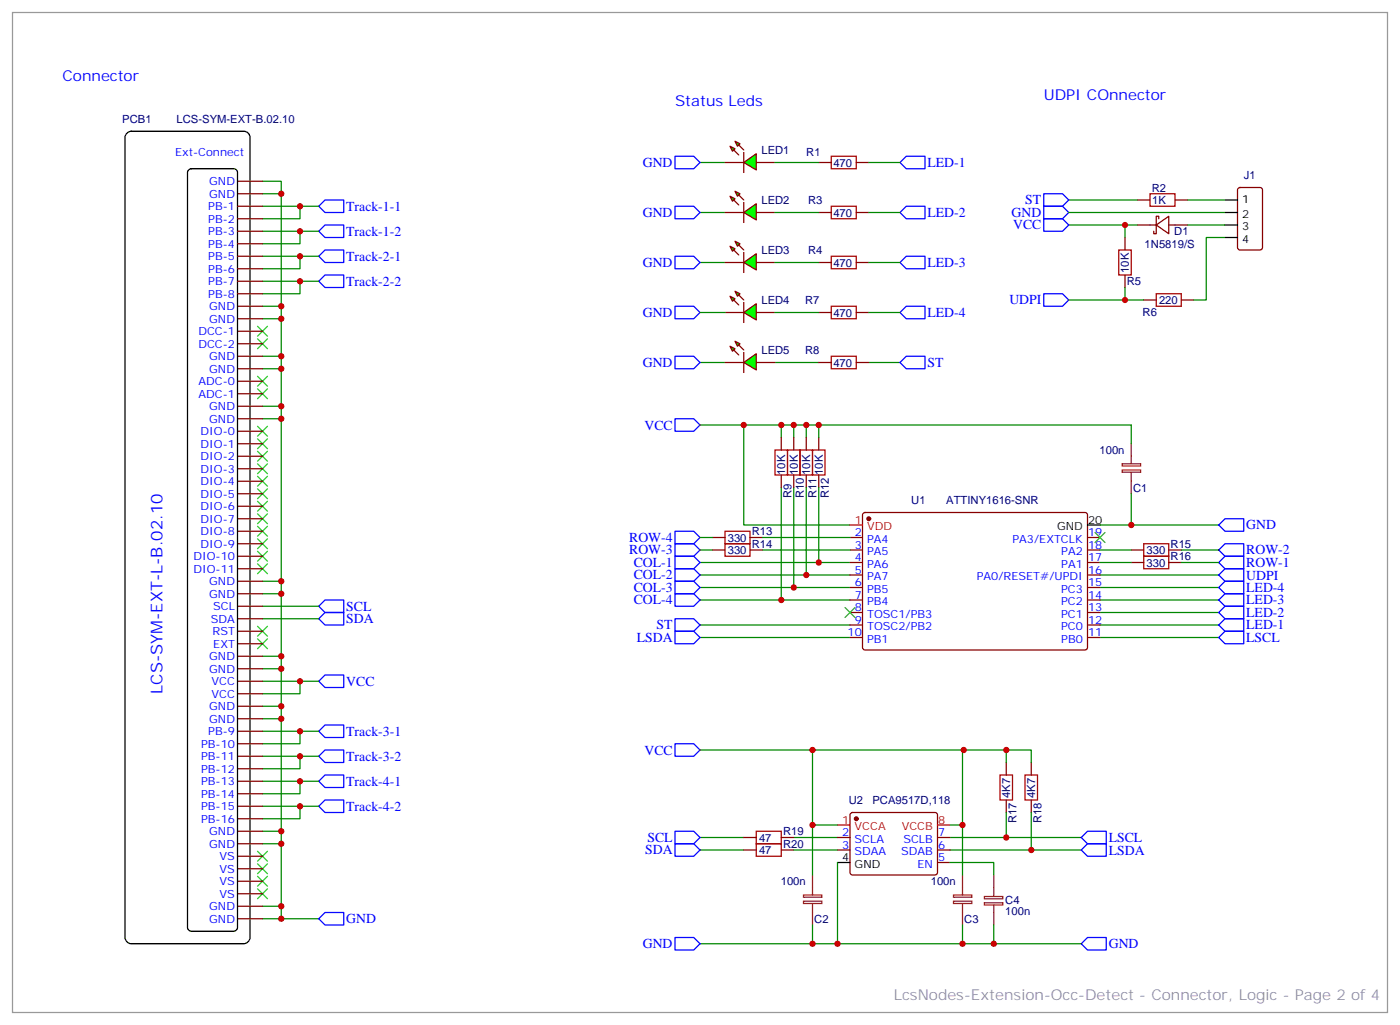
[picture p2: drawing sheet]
<svg xmlns="http://www.w3.org/2000/svg" width="395mm" height="289mm" viewBox="0 0 395 289" stroke-linecap="round" stroke-linejoin="round" font-family="sans-serif">
<path d="M3.5 3.5h388.1v282.3h-388.1z" fill="none" stroke="#999" stroke-width=".35"/>
<path d="M316.7 132.6h5.2v.7h-5.2zM316.7 130.9h5.2v.6h-5.2zM319.3 125.2v5.7M319.3 133.3v6" fill="none" stroke="#8c2424" stroke-width=".35"/>
<g fill="none" stroke="#008700" stroke-width=".35">
<path d="M301.6 60h44.1M301.6 63.5h19.4M335.1 63.5h10.6M197.6 119.9h12.3M209.9 119.9v28.3h30M209.9 119.9h109.4v5.3M319.3 139.3v8.9M197.6 158.8h42.3M310.4 148.2h33.6M197.6 162.3h42.3M310.4 162.3h33.6M310.4 176.4h33.6"/>
<path d="M310.4 172.9h33.6M310.4 169.3h33.6M310.4 165.8h33.6"/>
</g>
<g fill="none" stroke="#00f" stroke-width=".35">
<path d="M294.6 58.2h5.3l1.7 1.8-1.7 1.7h-5.3zM294.6 61.7h5.3l1.7 1.8-1.7 1.8h-5.3zM294.6 82.9h5.3l1.7 1.8-1.7 1.7h-5.3zM190.5 118.2h5.3l1.8 1.7-1.8 1.8h-5.3zM190.5 149.9h5.3l1.8 1.8-1.8 1.8h-5.3zM190.5 153.5h5.3l1.8 1.7-1.8 1.8h-5.3zM190.5 157h5.3l1.8 1.8-1.8 1.7h-5.3zM190.5 160.5h5.3l1.8 1.8-1.8 1.7h-5.3zM344 176.4l1.7-1.8h5.3v3.6h-5.3zM344 169.3l1.7-1.7h5.3v3.5h-5.3zM344 165.8l1.7-1.8h5.3v3.6h-5.3zM344 162.3l1.7-1.8h5.3v3.5h-5.3z"/>
<path d="M345.7 171.1h5.3v3.5h-5.3l-1.7-1.7z"/>
</g>
<path d="M321 63.5h5.3M326.3 63.5l3.5-2.5v5zM327 61.7v-.7h-.7v5h-.7v-.7M329.8 63.5h5.3M204.6 88.2h5.3M213.4 88.2h5.3" fill="none" stroke="#870000" stroke-width=".35"/>
<g fill="#0f0" stroke="#870000" stroke-width=".35">
<path d="M206 83.6l1.4 .7-.7 .7z"/>
<path d="M207.4 82.2l1.4 .7-.7 .7z"/>
</g>
<g fill="#870000" stroke="#870000" stroke-width=".35">
<path d="M207.1 84.7l1.4 1.4z"/>
<path d="M208.5 83.3l1.4 1.4z"/>
</g>
<path d="M209.9 85.4v5.6z" fill="#f00" stroke="#870000" stroke-width=".35"/>
<path d="M209.9 88.2l3.5-2.5v4.6z" fill="#0f0" stroke="#870000" stroke-width=".35"/>
<path d="M190.5 72.3h5.3l1.8 1.8-1.8 1.7h-5.3zM254 74.1l1.8-1.8h5.3v3.5h-5.3zM190.5 86.4h5.3l1.8 1.8-1.8 1.8h-5.3zM254 88.2l1.8-1.8h5.3v3.6h-5.3zM190.5 234.6h5.3l1.8 1.8-1.8 1.7h-5.3zM190.5 238.1h5.3l1.8 1.8-1.8 1.8h-5.3zM305.2 236.4l1.7-1.8h5.3v3.5h-5.3zM190.5 264.6h5.3l1.8 1.7-1.8 1.8h-5.3z" fill="none" stroke="#00f" stroke-width=".35"/>
<path d="M197.6 74.1h7M197.6 88.2h7M197.6 169.3h42.3M229.3 211.7v21.1h7.1M197.6 239.9h12.3M197.6 236.4h12.3M224 239.9h12.4M224 236.4h12.4M268.1 239.9h37.1M268.1 236.4h37.1M236.4 243.4v22.9h-38.8" fill="none" stroke="#008700" stroke-width=".35"/>
<path d="M213.4 238.1h7.1v3.6h-7.1zM213.4 234.6h7.1v3.5h-7.1z" fill="none" stroke="#a10000" stroke-width=".35"/>
<path d="M204.6 74.1h5.3M213.4 74.1h5.3M209.9 239.9h3.5M209.9 236.4h3.5M220.5 239.9h3.5M220.5 236.4h3.5M236.4 239.9h3.5M236.4 236.4h3.5M240.1 229.5l.5-.2h23.3l.5 .2 .2 .5-.1 16.5-.6 .4h-23.6l-.4-.7v-16.2zM264.6 239.9h3.5M264.6 236.4h3.5M264.6 243.4h3.5" fill="none" stroke="#870000" stroke-width=".35"/>
<circle cx="241.7" cy="231.1" r=".53" fill="#870000" stroke="#870000" stroke-width=".35"/>
<path d="M236.4 232.8h3.5M264.6 232.8h3.5" fill="none" stroke="#f00" stroke-width=".35"/>
<path d="M236.4 243.4h3.5" fill="none" stroke="#000" stroke-width=".35"/>
<g fill="#0f0" stroke="#870000" stroke-width=".35">
<path d="M206 69.5l1.4 .7-.7 .7z"/>
<path d="M207.4 68.1l1.4 .7-.7 .7z"/>
</g>
<g fill="#870000" stroke="#870000" stroke-width=".35">
<path d="M207.1 70.6l1.4 1.4z"/>
<path d="M208.5 69.1l1.4 1.5z"/>
</g>
<path d="M209.9 71.3v5.6z" fill="#f00" stroke="#870000" stroke-width=".35"/>
<path d="M209.9 74.1l3.5-2.5v4.6z" fill="#0f0" stroke="#870000" stroke-width=".35"/>
<path d="M197.6 60h7" fill="none" stroke="#008700" stroke-width=".35"/>
<path d="M190.5 58.2h5.3l1.8 1.8-1.8 1.7h-5.3zM254 60l1.8-1.8h5.3v3.5h-5.3z" fill="none" stroke="#00f" stroke-width=".35"/>
<path d="M204.6 60h5.3M213.4 60h5.3" fill="none" stroke="#870000" stroke-width=".35"/>
<g fill="#0f0" stroke="#870000" stroke-width=".35">
<path d="M206 55.4l1.4 .7-.7 .7z"/>
<path d="M207.4 54l1.4 .7-.7 .7z"/>
</g>
<g fill="#870000" stroke="#870000" stroke-width=".35">
<path d="M207.1 56.4l1.4 1.5z"/>
<path d="M208.5 55l1.4 1.4z"/>
</g>
<path d="M209.9 57.2v5.6z" fill="#f00" stroke="#870000" stroke-width=".35"/>
<path d="M209.9 60l3.5-2.5v4.6z" fill="#0f0" stroke="#870000" stroke-width=".35"/>
<path d="M197.6 45.9h7" fill="none" stroke="#008700" stroke-width=".35"/>
<path d="M190.5 44.1h5.3l1.8 1.8-1.8 1.7h-5.3zM254 45.9l1.8-1.8h5.3v3.5h-5.3z" fill="none" stroke="#00f" stroke-width=".35"/>
<path d="M204.6 45.9h5.3M213.4 45.9h5.3" fill="none" stroke="#870000" stroke-width=".35"/>
<g fill="#0f0" stroke="#870000" stroke-width=".35">
<path d="M206 41.3l1.4 .7-.7 .7z"/>
<path d="M207.4 39.9l1.4 .7-.7 .7z"/>
</g>
<g fill="#870000" stroke="#870000" stroke-width=".35">
<path d="M207.1 42.3l1.4 1.4z"/>
<path d="M208.5 40.9l1.4 1.4z"/>
</g>
<path d="M209.9 43v5.7z" fill="#f00" stroke="#870000" stroke-width=".35"/>
<path d="M209.9 45.9l3.5-2.5v4.6z" fill="#0f0" stroke="#870000" stroke-width=".35"/>
<g fill="none" stroke="#00f" stroke-width=".35">
<path d="M190.5 100.5h5.3l1.8 1.8-1.8 1.8h-5.3zM254 102.3l1.8-1.8h5.3v3.6h-5.3zM344 155.2l1.7-1.7h5.3v3.5h-5.3zM345.7 146.4h5.3v3.5h-5.3l-1.7-1.7zM345.7 157h5.3v3.5h-5.3l-1.7-1.7zM190.5 178.2h5.3l1.8 1.7-1.8 1.8h-5.3zM190.5 174.6h5.3l1.8 1.8-1.8 1.8h-5.3zM190.5 167.6h5.3l1.8 1.7-1.8 1.8h-5.3zM190.5 164h5.3l1.8 1.8-1.8 1.8h-5.3zM344 179.9l1.7-1.7h5.3v3.5h-5.3zM190.5 209.9h5.3l1.8 1.8-1.8 1.7h-5.3zM305.2 239.9l1.7-1.8h5.3v3.6h-5.3z"/>
<path d="M305.2 266.3l1.7-1.7h5.3v3.5h-5.3z"/>
</g>
<path d="M234.6 44.1h7.1v3.5h-7.1zM234.6 58.2h7.1v3.5h-7.1zM234.6 72.3h7.1v3.5h-7.1zM234.6 86.4h7.1v3.6h-7.1zM234.6 100.5h7.1v3.6h-7.1zM218.7 127h3.5v7.1h-3.5zM222.2 127h3.6v7.1h-3.6zM225.8 127h3.5v7.1h-3.5zM229.3 127h3.5v7.1h-3.5zM282.2 218.7h3.6v7.1h-3.6zM289.3 218.7h3.5v7.1h-3.5z" fill="none" stroke="#a10000" stroke-width=".35"/>
<g fill="none" stroke="#870000" stroke-width=".35">
<path d="M231.1 45.9h3.5M231.1 60h3.5M241.7 45.9h3.5M241.7 60h3.5M231.1 74.1h3.5M241.7 74.1h3.5M231.1 88.2h3.5M241.7 88.2h3.5M204.6 102.3h5.3M213.4 102.3h5.3M231.1 102.3h3.5M241.7 102.3h3.5"/>
<path d="M220.5 123.5v3.5M220.5 134.1v3.5M224 123.5v3.5M224 134.1v3.5M227.5 123.5v3.5M227.5 134.1v3.5M231.1 123.5v3.5M231.1 134.1v3.5M239.9 151.7h3.5M239.9 155.2h3.5M239.9 158.8h3.5M243.7 144.8l.4-.2 62.4 .1 .4 .6v37.7l-.7 .4h-62.4l-.4-.7v-37.4z"/>
<path d="M306.9 151.7h3.5M306.9 155.2h3.5M306.9 158.8h3.5M239.9 162.3h3.5M239.9 165.8h3.5M239.9 169.3h3.5M239.9 172.9h3.5M239.9 176.4h3.5M239.9 179.9h3.5M306.9 162.3h3.5M306.9 165.8h3.5M306.9 169.3h3.5"/>
<path d="M306.9 172.9h3.5M306.9 176.4h3.5M306.9 179.9h3.5M284 215.2v3.5M291 215.2v3.5M284 225.8v3.5M291 225.8v3.5"/>
</g>
<g fill="none" stroke="#008700" stroke-width=".35">
<path d="M218.7 45.9h12.4M218.7 60h12.4M245.2 45.9h8.8M245.2 60h8.8M218.7 74.1h12.4M245.2 74.1h8.8M218.7 88.2h12.4M245.2 88.2h8.8M197.6 102.3h7M218.7 102.3h12.4M220.5 119.9v3.6M224 119.9v3.6"/>
<path d="M227.5 119.9v3.6M231.1 119.9v3.6M245.2 102.3h8.8M220.5 137.6v31.7M224 137.6v28.2M227.5 137.6v24.7M231.1 137.6v21.2M197.6 179.9h42.3M197.6 165.8h42.3M197.6 176.4h42.3M310.4 179.9h33.6M197.6 211.7h86.4"/>
<path d="M272 211.7h-.4v21.1h-3.5M284 211.7h7v3.5M284 211.7v3.5M284 229.3v7.1M291 229.3v10.6"/>
</g>
<path d="M226.8 254.4h5.2v.6h-5.2zM226.8 252.6h5.2v.6h-5.2zM229.3 246.9v5.7M229.3 255.1v6M277.8 253h5.2v.6h-5.2zM277.8 254.8h5.2v.6h-5.2zM280.5 246.9v6M280.5 255.4v5.7" fill="none" stroke="#8c2424" stroke-width=".35"/>
<circle cx="245.2" cy="146.4" r=".53" fill="#870000" stroke="#870000" stroke-width=".35"/>
<path d="M239.9 148.2h3.5" fill="none" stroke="#f00" stroke-width=".35"/>
<path d="M306.9 148.2h3.5" fill="none" stroke="#000" stroke-width=".35"/>
<path d="M309 150.3l2.9 2.8M311.9 150.3l-2.9 2.8M238.5 171.4l2.8 2.9M241.3 171.4l-2.8 2.9" fill="none" stroke="#3c3" stroke-width=".35"/>
<g fill="#0f0" stroke="#870000" stroke-width=".35">
<path d="M206 97.7l1.4 .7-.7 .7z"/>
<path d="M207.4 96.3l1.4 .7-.7 .7z"/>
</g>
<g fill="#870000" stroke="#870000" stroke-width=".35">
<path d="M207.1 98.8l1.4 1.4z"/>
<path d="M208.5 97.4l1.4 1.4z"/>
</g>
<path d="M209.9 99.5v5.6z" fill="#f00" stroke="#870000" stroke-width=".35"/>
<path d="M209.9 102.3l3.5-2.5v4.6z" fill="#0f0" stroke="#870000" stroke-width=".35"/>
<path d="M269.1 254.4h5.2v.6h-5.2zM269.1 252.6h5.2v.6h-5.2zM271.6 246.9v5.7M271.6 255.1v6" fill="none" stroke="#8c2424" stroke-width=".35"/>
<g fill="none" stroke="#008700" stroke-width=".35">
<path d="M74.1 51.2h5.3v208.1M74.1 58.2h15.9M74.1 54.7h5.3M84.7 58.2v3.5h-10.6M301.6 56.4h19.4M335.1 56.4h10.6M74.1 65.3h15.9M74.1 72.3h15.9M74.1 79.4h15.9M84.7 65.3v3.5h-10.6M84.7 72.3v3.5h-10.6M84.7 79.4v3.5h-10.6"/>
<path d="M317.5 63.5v3.5M345.7 67h-5.3v17.7h-3.5M74.1 86.4h5.3M74.1 90h5.3M301.6 84.7h21.2M317.5 81.1v3.6M74.1 100.5h5.3M74.1 104.1h5.3M74.1 114.7h5.3M74.1 118.2h5.3M197.6 155.2h3.5M197.6 151.7h3.5"/>
<path d="M215.2 155.2h24.7M215.2 151.7h24.7M310.4 155.2h8.9M310.4 158.8h8.9M333.4 155.2h10.6M333.4 158.8h10.6M74.1 174.6h15.9M74.1 171.1h15.9M74.1 164h5.3M74.1 167.6h5.3M74.1 192.3h15.9M74.1 185.2h5.3"/>
<path d="M74.1 188.7h5.3M74.1 199.3h5.3M84.7 192.3v3.5h-10.6M74.1 206.4h15.9M74.1 213.4h15.9M74.1 202.8h5.3M84.7 206.4v3.5h-10.6M84.7 213.4v3.6h-10.6M74.1 220.5h15.9M74.1 227.5h15.9M74.1 234.6h5.3M74.1 238.1h5.3"/>
<path d="M84.7 220.5v3.5h-10.6M84.7 227.5v3.6h-10.6M229.3 232.8v14.1M271.6 232.8v14.1M74.1 259.3h15.9M74.1 255.8h5.3M268.1 243.4h12.4v3.5M229.3 261.1v5.2M236.4 266.3h68.8M271.6 261.1v5.2M280.5 261.1v5.2"/>
</g>
<g fill="none" stroke="#870000" stroke-width=".35">
<path d="M321 56.4h3.6M331.6 56.4h3.5M349.5 53.1l.5-.2h5.6l.7 .4v16.6l-.5 .6-5.8 .1-.7-.5-.1-16.5zM317.5 67v3.6M317.5 77.6v3.5M322.8 84.7h3.5M333.4 84.7h3.5M201.1 155.2h3.5M201.1 151.7h3.5M211.7 155.2h3.5M211.7 151.7h3.5M319.3 155.2h3.5"/>
<path d="M319.3 158.8h3.5M329.8 155.2h3.6M329.8 158.8h3.6"/>
</g>
<path d="M345.7 56.4h3.5M345.7 60h3.5M345.7 63.5h3.5M345.7 67h3.5" fill="none" stroke="#000" stroke-width=".35"/>
<path d="M324.6 54.7h7v3.5h-7zM315.7 70.6h3.6v7h-3.6zM326.3 82.9h7.1v3.5h-7.1zM204.6 153.5h7.1v3.5h-7.1zM204.6 149.9h7.1v3.6h-7.1zM322.8 157h7v3.5h-7zM322.8 153.5h7v3.5h-7z" fill="none" stroke="#a10000" stroke-width=".35"/>
<g fill="none" stroke="#00f" stroke-width=".35">
<path d="M90 58.2l1.7-1.8h5.3v3.6h-5.3zM294.6 54.7h5.3l1.7 1.7-1.7 1.8h-5.3zM90 65.3l1.7-1.8h5.3v3.5h-5.3zM90 72.3l1.7-1.7h5.3v3.5h-5.3zM90 79.4l1.7-1.8h5.3v3.5h-5.3zM90 171.1l1.7-1.8h5.3v3.6h-5.3zM90 174.6l1.7-1.7h5.3v3.5h-5.3zM90 192.3l1.7-1.8h5.3v3.5h-5.3zM90 213.4l1.7-1.7h5.3v3.5h-5.3zM90 206.4l1.7-1.8h5.3v3.5h-5.3zM90 227.5l1.7-1.7h5.3v3.5h-5.3zM90 220.5l1.7-1.8h5.3v3.5h-5.3z"/>
<path d="M90 259.3l1.7-1.8h5.3v3.6h-5.3z"/>
</g>
<g fill="none" stroke="#3c3" stroke-width=".35">
<path d="M72.7 92.1l2.8 2.8M72.7 95.6l2.8 2.8M75.5 92.1l-2.8 2.8M75.5 95.6l-2.8 2.8M72.7 106.2l2.8 2.8M72.7 109.7l2.8 2.8M75.5 106.2l-2.8 2.8M75.5 109.7l-2.8 2.8M72.7 120.3l2.8 2.8M72.7 123.8l2.8 2.8M72.7 127.4l2.8 2.8M72.7 130.9l2.8 2.8"/>
<path d="M72.7 134.4l2.8 2.8M72.7 137.9l2.8 2.9M75.5 120.3l-2.8 2.8M75.5 123.8l-2.8 2.8M75.5 127.4l-2.8 2.8M75.5 130.9l-2.8 2.8M75.5 134.4l-2.8 2.8M75.5 137.9l-2.8 2.9M72.7 141.5l2.8 2.8M72.7 145l2.8 2.8M72.7 148.5l2.8 2.8M72.7 152l2.8 2.9"/>
<path d="M72.7 155.6l2.8 2.8M72.7 159.1l2.8 2.8M75.5 141.5l-2.8 2.8M75.5 145l-2.8 2.8M75.5 148.5l-2.8 2.8M75.5 152l-2.8 2.9M75.5 155.6l-2.8 2.8M75.5 159.1l-2.8 2.8M72.7 176.7l2.8 2.9M75.5 176.7l-2.8 2.9M72.7 180.3l2.8 2.8M75.5 180.3l-2.8 2.8"/>
<path d="M72.7 240.2l2.8 2.9M72.7 243.8l2.8 2.8M72.7 247.3l2.8 2.8M72.7 250.8l2.8 2.8M75.5 240.2l-2.8 2.9M75.5 243.8l-2.8 2.8M75.5 247.3l-2.8 2.8M75.5 250.8l-2.8 2.8"/>
</g>
<g fill="#c00">
<circle cx="319.3" cy="148.2" r=".88"/>
<circle cx="209.9" cy="119.9" r=".88"/>
<circle cx="284" cy="211.7" r=".88"/>
<circle cx="284" cy="236.4" r=".88"/>
<circle cx="291" cy="239.9" r=".88"/>
<circle cx="227.5" cy="162.3" r=".88"/>
<circle cx="227.5" cy="119.9" r=".88"/>
<circle cx="224" cy="119.9" r=".88"/>
<circle cx="220.5" cy="119.9" r=".88"/>
<circle cx="224" cy="165.8" r=".88"/>
<circle cx="220.5" cy="169.3" r=".88"/>
<circle cx="231.1" cy="119.9" r=".88"/>
<circle cx="231.1" cy="158.7" r=".88"/>
<circle cx="272" cy="211.7" r=".88"/>
<circle cx="271.6" cy="232.8" r=".88"/>
<circle cx="229.3" cy="211.7" r=".88"/>
<circle cx="229.3" cy="232.8" r=".88"/>
<circle cx="229.3" cy="266.3" r=".88"/>
<circle cx="236.4" cy="266.3" r=".88"/>
<circle cx="271.6" cy="266.3" r=".88"/>
<circle cx="280.5" cy="266.3" r=".88"/>
<circle cx="317.5" cy="63.5" r=".88"/>
<circle cx="317.5" cy="84.7" r=".88"/>
<circle cx="84.7" cy="58.2" r=".88"/>
<circle cx="84.7" cy="65.3" r=".88"/>
<circle cx="84.7" cy="72.3" r=".88"/>
<circle cx="84.7" cy="79.4" r=".88"/>
<circle cx="84.7" cy="206.4" r=".88"/>
<circle cx="84.7" cy="213.4" r=".88"/>
<circle cx="84.7" cy="220.5" r=".88"/>
<circle cx="84.7" cy="227.5" r=".88"/>
<circle cx="84.7" cy="192.3" r=".88"/>
<circle cx="79.4" cy="259.3" r=".88"/>
<circle cx="79.4" cy="54.7" r=".88"/>
<circle cx="79.4" cy="86.4" r=".88"/>
<circle cx="79.4" cy="90" r=".88"/>
<circle cx="79.4" cy="100.5" r=".88"/>
<circle cx="79.4" cy="104.1" r=".88"/>
<circle cx="79.4" cy="114.7" r=".88"/>
<circle cx="79.4" cy="118.2" r=".88"/>
<circle cx="79.4" cy="164" r=".88"/>
<circle cx="79.4" cy="167.6" r=".88"/>
<circle cx="79.4" cy="185.2" r=".88"/>
<circle cx="79.4" cy="188.7" r=".88"/>
<circle cx="79.4" cy="199.3" r=".88"/>
<circle cx="79.4" cy="202.8" r=".88"/>
<circle cx="79.4" cy="234.6" r=".88"/>
<circle cx="79.4" cy="238.1" r=".88"/>
<circle cx="79.4" cy="255.8" r=".88"/>
</g>
<path d="M35.9 37.6l1.1-.6h31.8a1.76 1.76 0 0 1 1.8 1.8v225.8a1.89 1.89 0 0 1-1.8 1.7h-31.8a1.89 1.89 0 0 1-1.7-1.7v-225.8z" fill="#fff" stroke="#000" stroke-width=".35"/>
<g fill="none" stroke="#870000" stroke-width=".35">
<path d="M67 51.2h7.1M67 54.7h7.1M67 58.2h7.1M67 61.7h7.1M67 65.3h7.1M67 68.8h7.1M67 72.3h7.1M67 75.8h7.1M67 79.4h7.1M67 86.4h7.1M67 90h7.1M67 97h7.1"/>
<path d="M67 93.5h7.1M67 82.9h7.1M67 118.2h7.1M67 114.7h7.1M67 111.1h7.1M67 107.6h7.1M67 104.1h7.1M67 100.5h7.1M67 139.3h7.1M67 135.8h7.1M67 132.3h7.1M67 128.8h7.1"/>
<path d="M67 125.2h7.1M67 121.7h7.1M67 157h7.1M67 153.5h7.1M67 149.9h7.1M67 146.4h7.1M67 142.9h7.1M67 178.2h7.1M67 174.6h7.1M67 171.1h7.1M67 167.6h7.1M67 164h7.1"/>
<path d="M67 160.5h7.1M67 188.7h7.1M67 185.2h7.1M67 199.3h7.1M67 195.8h7.1M67 192.3h7.1M67 181.7h7.1M67 202.8h7.1M67 209.9h7.1M67 217h7.1M67 213.4h7.1M67 206.4h7.1"/>
<path d="M67 231.1h7.1M67 227.5h7.1M67 224h7.1M67 220.5h7.1M67 238.1h7.1M67 234.6h7.1M67 259.3h7.1M67 255.8h7.1M67 252.2h7.1M67 248.7h7.1M67 245.2h7.1M67 241.7h7.1"/>
</g>
<path d="M53.2 48.1l.8-.5h12l.6 .2 .4 .9v213.1l-.2 .6-.8 .4h-12l-.7-.2-.4-.8v-213.1z" fill="none" stroke="#000" stroke-width=".35"/>
<text font-size="4.6" fill="#00f" x="45.9" y="195.8" transform="rotate(-90 45.9 195.8)">LCS-SYM-EXT-L-B.02.10</text>
<g font-size="4.2" fill="#00f">
<text x="17.6" y="22.9">Connector</text>
<text x="190.5" y="30">Status Leds</text>
<text x="294.6" y="28.2">UDPI COnnector</text>
</g>
<text font-size="4.2" fill="#999" x="252.2" y="282.2">LcsNodes-Extension-Occ-Detect - Connector, Logic - Page 2 of 4</text>
<g font-size="3.9" fill="#00f">
<text x="181.4" y="47.1">GND</text>
<text x="261.8" y="47.1">LED-1</text>
<text x="97.7" y="59.4">Track-1-1</text>
<text x="289.4" y="57.7">ST</text>
<text x="181.4" y="61.2">GND</text>
<text x="261.8" y="61.3">LED-2</text>
<text x="285.5" y="61.2">GND</text>
<text x="285.9" y="64.7">VCC</text>
<text x="97.7" y="66.5">Track-1-2</text>
<text x="97.7" y="73.5">Track-2-1</text>
<text x="181.4" y="75.4">GND</text>
<text x="261.8" y="75.4">LED-3</text>
<text x="97.7" y="80.6">Track-2-2</text>
<text x="181.4" y="89.5">GND</text>
<text x="261.8" y="89.5">LED-4</text>
<text x="284.9" y="85.9">UDPI</text>
<text x="181.4" y="103.6">GND</text>
<text x="261.8" y="103.6">ST</text>
<text x="181.9" y="121.2">VCC</text>
<text x="351.7" y="149.4">GND</text>
<text x="177.6" y="152.9">ROW-4</text>
<text x="177.6" y="156.5">ROW-3</text>
<text x="178.9" y="160">COL-1</text>
<text x="351.7" y="160">ROW-1</text>
<text x="351.7" y="156.5">ROW-2</text>
<text x="178.9" y="163.5">COL-2</text>
<text x="178.9" y="167.1">COL-3</text>
<text x="351.7" y="167">LED-4</text>
<text x="351.7" y="163.7">UDPI</text>
<text x="97.7" y="172.3">SCL</text>
<text x="178.9" y="170.6">COL-4</text>
<text x="351.7" y="170.5">LED-3</text>
<text x="97.7" y="175.8">SDA</text>
<text x="185.3" y="177.7">ST</text>
<text x="351.7" y="177.6">LED-1</text>
<text x="351.7" y="174.1">LED-2</text>
<text x="179.7" y="181.2">LSDA</text>
<text x="351.7" y="181.2">LSCL</text>
<text x="97.7" y="193.5">VCC</text>
<text x="97.7" y="207.6">Track-3-1</text>
<text x="97.7" y="214.7">Track-3-2</text>
<text x="181.9" y="212.9">VCC</text>
<text x="97.7" y="221.7">Track-4-1</text>
<text x="97.7" y="228.8">Track-4-2</text>
<text x="182.7" y="237.6">SCL</text>
<text x="312.9" y="237.6">LSCL</text>
<text x="182.1" y="241.1">SDA</text>
<text x="312.9" y="241.2">LSDA</text>
<text x="97.7" y="260.5">GND</text>
<text x="181.4" y="267.6">GND</text>
<text x="312.9" y="267.5">GND</text>
</g>
<g font-size="3.2" fill="#000080">
<text x="34.5" y="34.6">PCB1</text>
<text x="49.8" y="34.6">LCS-SYM-EXT-B.02.10</text>
<text x="214.9" y="43.5">LED1</text>
<text x="227.5" y="44.1">R1</text>
<text x="235.2" y="47">470</text>
<text x="351" y="50.5">J1</text>
<text x="214.9" y="57.6">LED2</text>
<text x="228" y="57.6">R3</text>
<text x="325.1" y="54.1">R2</text>
<text x="325.2" y="57.6">1K</text>
<text x="235.2" y="61.1">470</text>
<text x="214.9" y="71.7">LED3</text>
<text x="228" y="71.7">R4</text>
<text x="323" y="69.9">1N5819/S</text>
<text x="331.4" y="66.4">D1</text>
<text x="235.2" y="75.2">470</text>
<text x="318.6" y="77" transform="rotate(-90 318.6 77)">10K</text>
<text x="318" y="80.5">R5</text>
<text x="214.9" y="85.8">LED4</text>
<text x="227.2" y="85.8">R7</text>
<text x="235.2" y="89.3">470</text>
<text x="322.5" y="89.3">R6</text>
<text x="327.1" y="85.8">220</text>
<text x="214.9" y="99.9">LED5</text>
<text x="227.2" y="99.9">R8</text>
<text x="235.2" y="103.5">470</text>
<text x="310.3" y="128.1">100n</text>
<text x="221.6" y="134" transform="rotate(-90 221.6 134)">10K</text>
<text x="225.1" y="134" transform="rotate(-90 225.1 134)">10K</text>
<text x="228.7" y="134" transform="rotate(-90 228.7 134)">10K</text>
<text x="232.2" y="134" transform="rotate(-90 232.2 134)">10K</text>
<text x="223.4" y="140.6" transform="rotate(-90 223.4 140.6)">R9</text>
<text x="226.9" y="140.6" transform="rotate(-90 226.9 140.6)">R10</text>
<text x="230.4" y="140.6" transform="rotate(-90 230.4 140.6)">R11</text>
<text x="234" y="140.6" transform="rotate(-90 234 140.6)">R12</text>
<text x="257.2" y="142.3">U1</text>
<text x="267" y="142.3">ATTINY1616-SNR</text>
<text x="319.8" y="138.7">C1</text>
<text x="205.4" y="152.8">330</text>
<text x="212.2" y="154.6">R14</text>
<text x="212.2" y="151.1">R13</text>
<text x="330.4" y="154.6">R15</text>
<text x="205.4" y="156.4">330</text>
<text x="323.6" y="159.9">330</text>
<text x="323.6" y="156.4">330</text>
<text x="330.4" y="158.1">R16</text>
<text x="239.5" y="226.9">U2</text>
<text x="246.2" y="226.9">PCA9517D,118</text>
<text x="285.1" y="225.2" transform="rotate(-90 285.1 225.2)">4K7</text>
<text x="292.2" y="225.2" transform="rotate(-90 292.2 225.2)">4K7</text>
<text x="286.9" y="232.3" transform="rotate(-90 286.9 232.3)">R17</text>
<text x="294" y="232.3" transform="rotate(-90 294 232.3)">R18</text>
<text x="214.2" y="237.5">47</text>
<text x="221" y="239.3">R20</text>
<text x="221" y="235.7">R19</text>
<text x="214.2" y="241">47</text>
<text x="220.4" y="249.8">100n</text>
<text x="262.7" y="249.8">100n</text>
<text x="283.7" y="255.1">C4</text>
<text x="229.8" y="260.4">C2</text>
<text x="272.1" y="260.4">C3</text>
<text x="283.7" y="258.4">100n</text>
</g>
<g font-size="3.2" fill="#00f">
<text x="49.4" y="44.1">Ext-Connect</text>
<text x="59" y="52.2">GND</text>
<text x="58.8" y="59.3">PB-1</text>
<text x="59" y="55.7">GND</text>
<text x="58.8" y="62.8">PB-2</text>
<text x="58.8" y="66.3">PB-3</text>
<text x="58.8" y="69.9">PB-4</text>
<text x="58.8" y="73.4">PB-5</text>
<text x="58.8" y="76.9">PB-6</text>
<text x="58.8" y="80.4">PB-7</text>
<text x="58.8" y="84">PB-8</text>
<text x="59" y="87.5">GND</text>
<text x="56" y="94.5">DCC-1</text>
<text x="59" y="91">GND</text>
<text x="56" y="98.1">DCC-2</text>
<text x="59" y="101.6">GND</text>
<text x="59" y="105.1">GND</text>
<text x="56" y="112.2">ADC-1</text>
<text x="56" y="108.7">ADC-0</text>
<text x="59" y="119.2">GND</text>
<text x="59" y="115.7">GND</text>
<text x="56.6" y="122.8">DIO-0</text>
<text x="56.6" y="129.8">DIO-2</text>
<text x="56.6" y="126.3">DIO-1</text>
<text x="56.6" y="136.9">DIO-4</text>
<text x="56.6" y="133.3">DIO-3</text>
<text x="56.6" y="143.9">DIO-6</text>
<text x="56.6" y="140.4">DIO-5</text>
<text x="56.6" y="147.5">DIO-7</text>
<text x="56.6" y="154.5">DIO-9</text>
<text x="56.6" y="151">DIO-8</text>
<text x="241.2" y="151.3">2</text>
<text x="241.2" y="154.9">3</text>
<text x="244.7" y="153.1">PA4</text>
<text x="285.8" y="153.1">PA3/EXTCLK</text>
<text x="307.1" y="154.9">18</text>
<text x="307.1" y="151.3">19</text>
<text x="54.6" y="161.6">DIO-11</text>
<text x="54.6" y="158">DIO-10</text>
<text x="241.2" y="158.4">4</text>
<text x="241.2" y="161.9">5</text>
<text x="244.7" y="156.6">PA5</text>
<text x="244.7" y="160.2">PA6</text>
<text x="299.5" y="160.2">PA1</text>
<text x="299.5" y="156.6">PA2</text>
<text x="307.1" y="161.9">16</text>
<text x="307.1" y="158.4">17</text>
<text x="59" y="165.1">GND</text>
<text x="241.2" y="165.5">6</text>
<text x="244.7" y="163.7">PA7</text>
<text x="244.7" y="167.2">PB5</text>
<text x="275.7" y="163.7">PA0/RESET#/UPDI</text>
<text x="299.5" y="167.2">PC3</text>
<text x="307.1" y="165.5">15</text>
<text x="59" y="168.6">GND</text>
<text x="60.2" y="172.2">SCL</text>
<text x="241.2" y="169">7</text>
<text x="241.2" y="172.5">8</text>
<text x="244.7" y="170.7">PB4</text>
<text x="299.5" y="170.7">PC2</text>
<text x="307.1" y="172.5">13</text>
<text x="307.1" y="169">14</text>
<text x="59.5" y="175.7">SDA</text>
<text x="60" y="179.2">RST</text>
<text x="239.2" y="179.6">10</text>
<text x="241.2" y="176">9</text>
<text x="244.7" y="174.3">TOSC1/PB3</text>
<text x="244.7" y="177.8">TOSC2/PB2</text>
<text x="299.5" y="177.8">PC0</text>
<text x="299.5" y="174.3">PC1</text>
<text x="307.1" y="179.6">11</text>
<text x="307.1" y="176">12</text>
<text x="60.2" y="182.7">EXT</text>
<text x="244.7" y="181.3">PB1</text>
<text x="299.5" y="181.3">PB0</text>
<text x="59" y="189.8">GND</text>
<text x="59" y="186.3">GND</text>
<text x="59.7" y="196.9">VCC</text>
<text x="59.7" y="193.3">VCC</text>
<text x="59" y="200.4">GND</text>
<text x="59" y="203.9">GND</text>
<text x="58.8" y="207.4">PB-9</text>
<text x="56.8" y="211">PB-10</text>
<text x="56.8" y="214.5">PB-11</text>
<text x="56.8" y="221.5">PB-13</text>
<text x="56.8" y="218">PB-12</text>
<text x="56.8" y="225.1">PB-14</text>
<text x="56.8" y="232.1">PB-16</text>
<text x="56.8" y="228.6">PB-15</text>
<text x="59" y="239.2">GND</text>
<text x="59" y="235.7">GND</text>
<text x="237.7" y="236">2</text>
<text x="237.7" y="239.5">3</text>
<text x="241.2" y="237.8">SCLA</text>
<text x="255" y="237.8">SCLB</text>
<text x="264.8" y="239.5">6</text>
<text x="264.8" y="236">7</text>
<text x="62" y="242.7">VS</text>
<text x="241.2" y="241.3">SDAA</text>
<text x="254.3" y="241.3">SDAB</text>
<text x="258.9" y="244.8">EN</text>
<text x="264.8" y="243.1">5</text>
<text x="62" y="249.8">VS</text>
<text x="62" y="246.2">VS</text>
<text x="59" y="256.8">GND</text>
<text x="62" y="253.3">VS</text>
<text x="59" y="260.4">GND</text>
</g>
<g font-size="3.2">
<text x="350.6" y="57.2">1</text>
<text x="350.6" y="61.4">2</text>
<text x="350.6" y="64.9">3</text>
<text x="350.6" y="68.4">4</text>
<text x="298.3" y="149.6">GND</text>
<text x="307.1" y="147.8">20</text>
<text x="237.7" y="243.1">4</text>
<text x="241.2" y="244.8">GND</text>
</g>
<g font-size="3.2" fill="#f00">
<text x="241.2" y="147.8">1</text>
<text x="244.7" y="149.6">VDD</text>
<text x="237.7" y="232.5">1</text>
<text x="264.8" y="232.5">8</text>
<text x="241.2" y="234.2">VCCA</text>
<text x="254.5" y="234.2">VCCB</text>
</g>
</svg>
